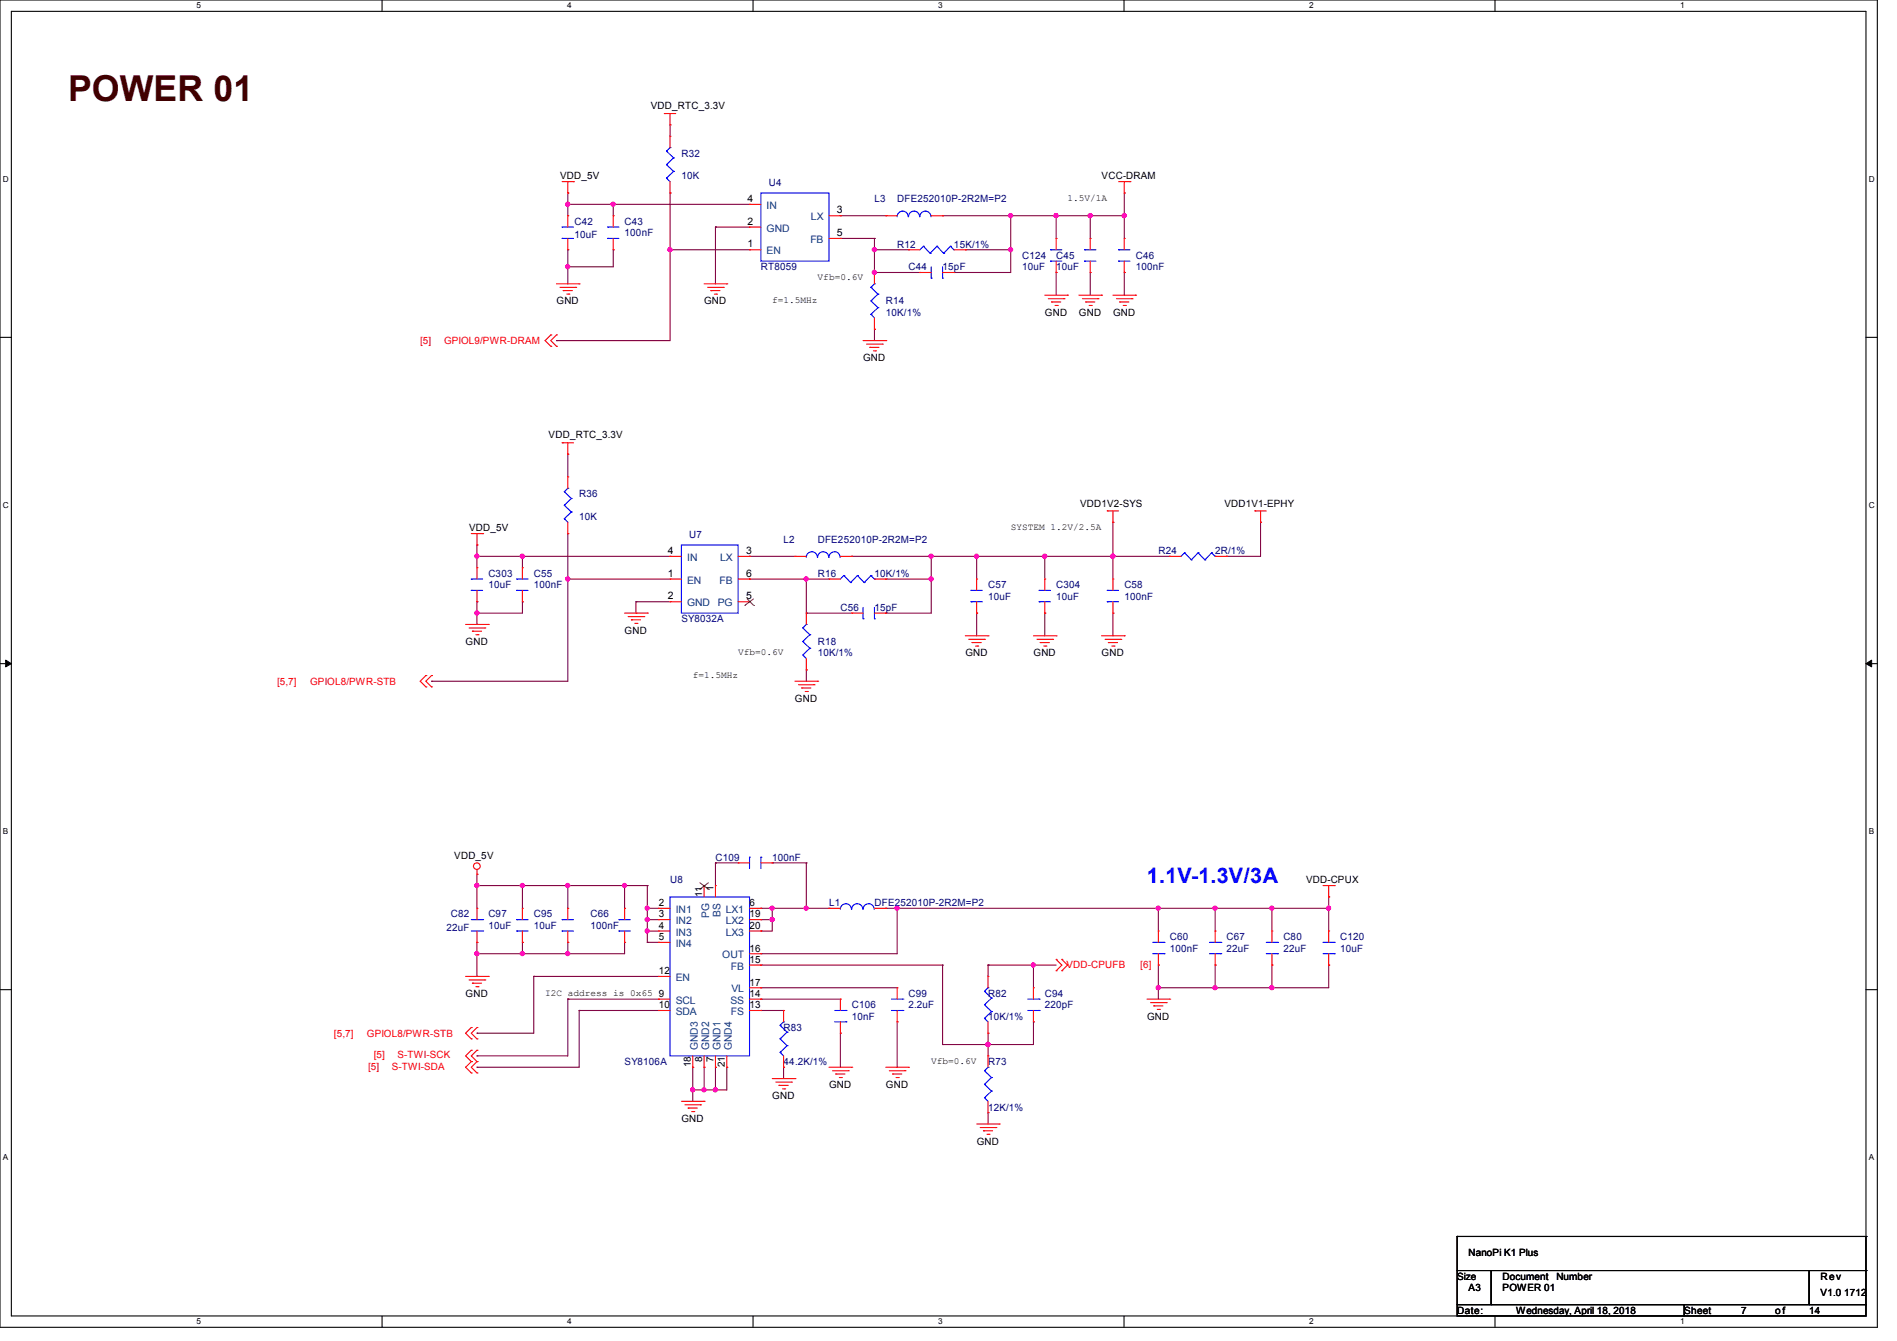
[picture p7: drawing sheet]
<svg xmlns="http://www.w3.org/2000/svg" width="297mm" height="210mm" viewBox="0 0 297 210" stroke-linecap="round" stroke-linejoin="round" font-family="sans-serif">
<path d="M0 0h293.9v207.9h-293.9zM1.8 1.8h290.3v204.3h-290.3z" fill="none" stroke="#000" stroke-width=".17"/>
<g fill="#fff">
<path d="M30.8 .2h.7v1.4h-.7z"/>
<path d="M30.8 206.2h.7v1.4h-.7z"/>
</g>
<path d="M59.8 0v1.8M59.8 206.1v1.8" fill="none" stroke="#000" stroke-width=".17"/>
<g fill="#fff">
<path d="M88.8 .2h.7v1.4h-.7z"/>
<path d="M88.8 206.2h.7v1.4h-.7z"/>
</g>
<path d="M117.9 0v1.8M117.9 206.1v1.8" fill="none" stroke="#000" stroke-width=".17"/>
<g fill="#fff">
<path d="M146.9 .2h.7v1.4h-.7z"/>
<path d="M146.9 206.2h.7v1.4h-.7z"/>
</g>
<path d="M176 0v1.8M176 206.1v1.8" fill="none" stroke="#000" stroke-width=".17"/>
<g fill="#fff">
<path d="M205 .2h.7v1.4h-.7z"/>
<path d="M205 206.2h.7v1.4h-.7z"/>
</g>
<path d="M234.1 0v1.8M234.1 206.1v1.8" fill="none" stroke="#000" stroke-width=".17"/>
<g fill="#fff">
<path d="M263.1 .2h.6v1.4h-.6z"/>
<path d="M263.1 206.2h.6v1.4h-.6z"/>
<path d="M.5 27.3h.9v1.4h-.9z"/>
<path d="M292.6 27.3h.9v1.4h-.9z"/>
<path d="M.5 78.4h.9v1.4h-.9z"/>
<path d="M292.6 78.4h.9v1.4h-.9z"/>
</g>
<path d="M0 52.8h1.8M292.1 52.8h1.8" fill="none" stroke="#000" stroke-width=".17"/>
<g fill="#fff">
<path d="M.5 129.5h.8v1.4h-.8z"/>
<path d="M292.6 129.5h.8v1.4h-.8z"/>
</g>
<path d="M0 103.9h1.8M292.1 103.9h1.8" fill="none" stroke="#000" stroke-width=".17"/>
<path d="M.9 103.4l.9 .5-.9 .5zM292.1 103.9l.9-.5v1z" fill="#000" stroke="#000" stroke-width=".16"/>
<g fill="#fff">
<path d="M.5 180.5h.8v1.4h-.8z"/>
<path d="M292.6 180.5h.8v1.4h-.8z"/>
</g>
<g fill="none" stroke="#000" stroke-width=".17">
<path d="M0 155h1.8M292.1 155h1.8M228.1 199h5.4v5.3h-5.4zM228.1 193.6h.1M228.1 193.6v5.4M228.1 193.6h64M233.5 199h49.8v5.3h-49.8zM283.3 199h8.8v5.3h-8.8zM292.1 193.6h.1M292.1 199h.1M292.1 193.6v5.4M228.1 204.3h35.6v1.8h-35.6z"/>
<path d="M263.7 204.3h28.4v1.8h-28.4z"/>
</g>
<g fill="none" stroke="#800040" stroke-width=".17">
<path d="M104.9 19.6h.1M104.9 19.6v1.7M88.9 32h.1M88.9 39.1h.1M88.9 30.2h.1M88.9 30.2v3.6M88.9 39.1v5.3M88.9 32h28.4M96 39.1h.1M96 32h.1M96 32v1.8M96 39.1v2.7h-7.1"/>
<path d="M104.9 39.1h.1M104.9 30.2h.1M104.9 39.1h12.4M104.9 30.2v23.1h-17.8M112 35.6h.1M112 35.6h5.3M112 35.6v8.8M131.6 33.8h.1M131.6 37.3h.1M131.6 33.8h7.1M131.6 37.3h5.3M136.9 39.1h.1"/>
<path d="M136.9 37.3h.1M136.9 39.1h5.3M136.9 37.3v5.4M147.6 33.8h.1M147.6 33.8h28.4M151.1 39.1h.1M151.1 39.1h7.1M158.2 39.1h.1M158.2 33.8h.1M158.2 33.8v8.9h-8.8M165.4 33.8h.1M165.4 33.8v3.5"/>
<path d="M170.7 33.8h.1M170.7 33.8v3.5M176 33.8h.1M176 30.2h.1M176 30.2v7.1M87.1 53.3h.1M88.9 41.8h.1M136.9 51.6h.1M136.9 42.7h.1M136.9 51.6v1.7M136.9 42.7h7.1M149.4 42.7h.1"/>
<path d="M165.4 42.7h.1M165.4 42.7v3.5M170.7 42.7h.1M170.7 42.7v3.5M176 42.7h.1M176 42.7v3.5M88.9 71.1h.1M88.9 71.1v3.6M74.7 96h.1M74.7 85.3h.1M74.7 94.2h.1M74.7 87.1h.1"/>
<path d="M74.7 85.3v3.6M74.7 94.2v3.6M74.7 87.1h30.2M81.8 94.2h.1M81.8 87.1h.1M81.8 87.1v1.8M81.8 94.2v1.8h-7.1M88.9 90.7h.1M88.9 83.6h.1M88.9 83.6v23.1h-21.3M88.9 90.7h16M99.6 94.2h.1"/>
<path d="M99.6 96h.1M99.6 94.2h5.3M99.6 94.2v1.8M117.3 87.1h.1M117.3 90.7h.1M117.3 87.1h7.2M117.3 90.7h12.5M126.2 90.7h.1M126.2 96h.1M126.2 96h7.1M126.2 90.7v5.3M133.3 87.1h.1"/>
<path d="M133.3 87.1h49.8M138.7 90.7h.1M138.7 96h.1M138.7 90.7h7.1M145.8 87.1h.1M145.8 90.7h.1M145.8 87.1v8.9h-7.1M152.9 87.1h.1M152.9 96h.1M152.9 87.1v3.6M152.9 96v3.6M163.6 87.1h.1"/>
<path d="M163.6 96h.1M163.6 87.1v3.6M163.6 96v3.6M174.2 87.1h.1M174.2 96h.1M174.2 81.8h.1M174.2 81.8v8.9M174.2 96v3.6M192 87.1h.1M197.4 81.8h.1M197.4 81.8v5.3h-5.4M67.6 106.7h.1"/>
<path d="M126.2 104.9h.1M126.2 104.9v1.8M74.7 138.7h.1M74.7 136.9h.1M74.7 136.9v5.3M74.7 138.7h26.6M81.8 138.7h.1M81.8 138.7v3.5M88.9 138.7h.1M88.9 138.7v3.5M97.8 138.7h.1M97.8 138.7v3.5"/>
<path d="M101.3 138.7h.1M101.3 138.7v8.9M112 135.1h.1M112 135.1v3.6M112 135.1h3.6M120.9 135.1h.1M120.9 135.1h5.3M126.2 135.1h.1M126.2 135.1v7.1M74.7 147.6h.1M74.7 149.4h.1M74.7 147.6v5.3"/>
<path d="M81.8 147.6h.1M81.8 149.4h.1M81.8 147.6v1.8M83.6 152.9h.1M83.6 152.9v8.9h-8.9M83.6 152.9h19.5M88.9 147.6h.1M88.9 156.5h.1M88.9 149.4h.1M88.9 147.6v1.8M88.9 156.5v8.9h-14.2M88.9 156.5h14.2"/>
<path d="M90.7 158.2h.1M90.7 158.2v8.9h-16M90.7 158.2h12.4M97.8 147.6h.1M97.8 147.6v1.8h-23.1M101.3 144h.1M101.3 142.2h.1M101.3 145.8h.1M101.3 147.6h.1M101.3 142.2h1.8M101.3 144h1.8M101.3 145.8h1.8"/>
<path d="M101.3 147.6h1.8M119.1 151.1h.1M119.1 142.2h.1M119.1 144h.1M119.1 145.8h.1M119.1 149.4h.1M119.1 154.7h.1M119.1 156.5h.1M119.1 158.2h.1M119.1 142.2h10.7M119.1 154.7h21.4M119.1 151.1h28.5"/>
<path d="M119.1 144h1.8M119.1 158.2h3.6M119.1 156.5h12.5M120.9 142.2h.1M120.9 144h.1M120.9 142.2v3.6h-1.8M126.2 142.2h.1M138.7 142.2h.1M138.7 142.2h69.3M140.5 142.2h.1M140.5 142.2v7.2h-21.4M147.6 151.1h.1"/>
<path d="M147.6 151.1v12.5M154.7 151.1h.1M154.7 151.1v1.8M154.7 151.1h10.7M161.8 151.1h.1M161.8 151.1v3.6M181.4 154.7h.1M181.4 142.2h.1M181.4 151.1h.1M181.4 142.2v3.6M181.4 151.1v5.4M190.2 151.1h.1"/>
<path d="M190.2 142.2h.1M190.2 154.7h.1M190.2 142.2v3.6M190.2 151.1v3.6M199.1 142.2h.1M199.1 151.1h.1M199.1 154.7h.1M199.1 142.2v3.6M199.1 151.1v3.6M208 140.5h.1M208 142.2h.1M208 151.1h.1"/>
<path d="M208 151.1v3.6h-26.6M208 140.5v5.3M74.7 161.8h.1M74.7 165.4h.1M74.7 167.1h.1M108.5 167.1h.1M108.5 170.7h.1M108.5 167.1v5.4M110.2 170.7h.1M110.2 167.1h.1M110.2 167.1v3.6M112 170.7h.1"/>
<path d="M112 167.1h.1M112 167.1v3.6M113.8 167.1h.1M113.8 167.1v3.6h-5.3M122.7 167.1h.1M122.7 167.1v1.8M131.6 161.8h.1M131.6 161.8v5.3M140.5 160h.1M140.5 160v7.1M147.6 163.6h.1M154.7 174.2h.1"/>
<path d="M154.7 163.6h.1M154.7 161.8h.1M154.7 161.8v3.6M154.7 174.2v1.8M161.8 160h.1M161.8 160v3.6h-14.2"/>
</g>
<g fill="#f0f" stroke="#f0f" stroke-width=".17">
<circle cx="88.9" cy="41.8" r=".32"/>
<circle cx="88.9" cy="32" r=".32"/>
<circle cx="176" cy="33.8" r=".32"/>
<circle cx="170.7" cy="33.8" r=".32"/>
<circle cx="136.9" cy="39.1" r=".32"/>
<circle cx="136.9" cy="42.7" r=".32"/>
<circle cx="158.2" cy="39.1" r=".32"/>
<circle cx="74.7" cy="96" r=".32"/>
<circle cx="163.6" cy="87.1" r=".32"/>
<circle cx="152.9" cy="87.1" r=".32"/>
<circle cx="126.2" cy="90.7" r=".32"/>
<circle cx="145.8" cy="90.7" r=".32"/>
<circle cx="158.2" cy="33.8" r=".32"/>
<circle cx="104.9" cy="39.1" r=".32"/>
<circle cx="145.8" cy="87.1" r=".32"/>
<circle cx="88.9" cy="90.7" r=".32"/>
<circle cx="174.2" cy="87.1" r=".32"/>
<circle cx="96" cy="32" r=".32"/>
<circle cx="81.8" cy="87.1" r=".32"/>
<circle cx="74.7" cy="87.1" r=".32"/>
<circle cx="190.2" cy="154.7" r=".32"/>
<circle cx="181.3" cy="154.7" r=".32"/>
<circle cx="154.7" cy="163.6" r=".32"/>
<circle cx="161.8" cy="151.1" r=".32"/>
<circle cx="101.3" cy="142.2" r=".32"/>
<circle cx="101.3" cy="145.8" r=".32"/>
<circle cx="101.3" cy="144" r=".32"/>
<circle cx="88.9" cy="149.3" r=".32"/>
<circle cx="97.8" cy="138.7" r=".32"/>
<circle cx="88.9" cy="138.7" r=".32"/>
<circle cx="120.9" cy="144" r=".32"/>
<circle cx="120.9" cy="142.2" r=".32"/>
<circle cx="126.2" cy="142.2" r=".32"/>
<circle cx="140.4" cy="142.2" r=".32"/>
<circle cx="181.3" cy="142.2" r=".32"/>
<circle cx="199.1" cy="142.2" r=".32"/>
<circle cx="190.2" cy="142.2" r=".32"/>
<circle cx="112" cy="170.7" r=".32"/>
<circle cx="110.2" cy="170.7" r=".32"/>
<circle cx="108.4" cy="170.7" r=".32"/>
<circle cx="81.8" cy="149.3" r=".32"/>
<circle cx="74.7" cy="149.3" r=".32"/>
<circle cx="208" cy="142.2" r=".32"/>
<circle cx="199.1" cy="154.7" r=".32"/>
<circle cx="81.8" cy="138.7" r=".32"/>
<circle cx="74.7" cy="138.7" r=".32"/>
<circle cx="165.3" cy="33.8" r=".32"/>
</g>
<g fill="none" stroke="#f00" stroke-width=".17">
<path d="M104 17.8h.1M104 17.8h1.8M104.9 19.6h.1M104.9 17.8v1.8M88 28.4h1.8M88.9 30.2h.1M88.9 33.8h.1M88.9 39.1h.1M88.9 28.4v1.8M88.9 33.8v1.8M88.9 37.3v1.8M89.8 28.4h.1"/>
<path d="M96 33.8h.1M96 39.1h.1M96 33.8v1.8M96 37.3v1.8M104.9 30.2h.1M104.9 21.3h.1M104.9 21.3v1.8M104.9 28.4v1.8M117.3 39.1h.1M117.3 35.6h.1M117.3 32h.1M117.3 39.1h1.8"/>
<path d="M117.3 35.6h1.8M117.3 32h1.8M129.8 33.8h1.8M129.8 37.3h1.8M131.6 33.8h.1M131.6 37.3h.1M138.7 33.8h.1M138.7 33.8h1.8M142.2 39.1h.1M142.2 39.1h1.8M145.8 33.8h1.8M147.6 33.8h.1"/>
<path d="M149.4 39.1h1.7M151.1 39.1h.1M165.4 37.3h.1M165.4 37.3v1.8M170.7 37.3h.1M170.7 37.3v1.8M175.1 28.4h1.8M176 30.2h.1M176 37.3h.1M176 28.4v1.8M176 37.3v1.8M176.9 28.4h.1"/>
<path d="M86.2 54.2h.1M86.2 52.5h.1M86.2 52.5l-.9 .8 .9 .9M87.1 54.2h.1M87.1 52.5h.1M87.1 44.4h3.6M87.1 52.5l-.9 .8 .9 .9M87.7 45h2.4M88.2 45.5h.1M88.2 45.5h1.4M88.7 46.1h.4M89.1 46.1h.1"/>
<path d="M90.1 45h.1M90.7 44.4h.1M110.2 44.4h3.6M110.8 45h2.4M111.3 45.5h.1M111.3 45.5h1.4M111.8 46.1h.4M112.2 46.1h.1M113.2 45h.1M113.8 44.4h.1M135.1 53.3h3.6M135.7 53.9h2.4"/>
<path d="M136.2 54.4h.1M136.2 54.4h1.4M136.7 54.9h.4M136.9 51.6h.1M136.9 42.7h.1M136.9 42.7v1.7M136.9 49.8v1.8M137.1 54.9h.1M138.1 53.9h.1M138.7 53.3h.1M144 42.7h.1M144 42.7h1.8"/>
<path d="M147.6 42.7h1.8M149.4 42.7h.1M163.6 46.2h3.5M164.1 46.8h2.5M164.6 47.3h.1M164.6 47.3h1.5M165.2 47.8h.3M165.4 42.7h.1M165.4 40.9v1.8M165.5 47.8h.1M166.6 46.8h.1M167.1 46.2h.1"/>
<path d="M168.9 46.2h3.6M169.5 46.8h2.4M170 47.3h.1M170 47.3h1.4M170.5 47.8h.4M170.7 42.7h.1M170.7 40.9v1.8M170.9 47.8h.1M171.9 46.8h.1M172.5 46.2h.1M174.2 46.2h3.6M174.8 46.8h2.4"/>
<path d="M175.3 47.3h.1M175.3 47.3h1.4M175.9 47.8h.3M176 42.7h.1M176 40.9v1.8M176.2 47.8h.1M177.2 46.8h.1M177.8 46.2h.1M88 69.3h.1M88 69.3h1.8M88.9 71.1h.1M88.9 74.7h.1"/>
<path d="M88.9 69.3v1.8M88.9 74.7v1.8M72.9 97.8h3.6M73.4 98.3h2.5M73.8 83.6h1.8M74 98.8h.1M74 98.8h1.4M74.5 99.4h.3M74.7 85.3h.1M74.7 88.9h.1M74.7 94.2h.1M74.7 83.6v1.7"/>
<path d="M74.7 88.9v1.8M74.7 92.5v1.7M74.8 99.4h.1M75.6 83.6h.1M75.9 98.3h.1M76.5 97.8h.1M81.8 88.9h.1M81.8 94.2h.1M81.8 88.9v1.8M81.8 92.5v1.7M88.9 83.6h.1M88.9 81.8v1.8"/>
<path d="M97.8 96h3.5M98.3 96.6h2.5M98.8 97.1h.1M98.8 97.1h1.5M99.4 97.6h.3M99.7 97.6h.1M100.8 96.6h.1M101.3 96h.1M104.9 90.7h.1M104.9 94.2h.1M104.9 87.1h.1M104.9 87.1h1.8"/>
<path d="M104.9 90.7h1.8M104.9 94.2h1.8M115.6 87.1h1.7M115.6 90.7h1.7M115.6 94.2h1.7M117.3 87.1h.1M117.3 94.2h.1M117.3 90.7h.1M124.5 87.1h.1M124.5 87.1h1.7M126.2 96h.1M126.2 96v1.8"/>
<path d="M129.8 90.7h.1M129.8 90.7h1.8M131.6 87.1h1.7M133.3 87.1h.1M133.3 96h.1M133.3 96h1.8M136.9 96h1.8M136.9 90.7h1.8M138.7 96h.1M138.7 90.7h.1M151.1 99.6h3.6M152.9 90.7h.1"/>
<path d="M152.9 96h.1M152.9 90.7v1.8M152.9 94.2v1.8M154.7 99.6h.1M161.8 99.6h3.6M163.6 90.7h.1M163.6 96h.1M163.6 90.7v1.8M163.6 94.2v1.8M165.4 99.6h.1M172.5 99.6h3.5M173.4 80h.1"/>
<path d="M173.4 80h1.7M174.2 81.8h.1M174.2 90.7h.1M174.2 96h.1M174.2 80v1.8M174.2 90.7v1.8M174.2 94.2v1.8M176 99.6h.1M183.1 87.1h.1M183.1 87.1h1.8M190.2 87.1h1.8M192 87.1h.1"/>
<path d="M196.5 80h.1M196.5 80h1.7M197.4 81.8h.1M197.4 80v1.8M66.7 107.6h.1M66.7 105.8h.1M66.7 105.8l-.9 .9 .9 .9M67.6 107.6h.1M67.6 105.8h.1M67.6 105.8l-.9 .9 .9 .9M124.5 106.7h3.5M125 107.2h2.5"/>
<path d="M125.5 107.7h.1M125.5 107.7h1.5M126.1 108.3h.3M126.2 104.9h.1M126.2 103.1v1.8M126.4 108.3h.1M127.5 107.2h.1M128 106.7h.1M151.7 100.1h2.4M152.2 100.6h.1M152.2 100.6h1.4M152.7 101.2h.4"/>
<path d="M153.1 101.2h.1M154.1 100.1h.1M162.3 100.1h2.5M162.9 100.6h.1M162.9 100.6h1.4M163.4 101.2h.3M163.7 101.2h.1M164.8 100.1h.1M173 100.1h2.5M173.5 100.6h.1M173.5 100.6h1.5M174.1 101.2h.3"/>
<path d="M174.4 101.2h.1M175.5 100.1h.1M74.7 136.9h.1M74.7 136.2v.7M110.2 138.7h.1M110.2 138.7v1.8M112 138.7h.1M112 138.7v1.8M115.6 135.1h.1M115.6 135.1h1.7M119.1 135.1h1.8M120.9 135.1h.1"/>
<path d="M207.1 138.7h1.8M208 138.7v1.8M208.9 138.7h.1M72.9 152.9h3.6M73.4 153.5h2.5M74 154h.1M74 154h1.4M74.5 154.5h.3M74.7 142.2h.1M74.7 147.6h.1M74.7 142.2v1.8M74.7 145.8v1.8"/>
<path d="M74.8 154.5h.1M75.9 153.5h.1M76.5 152.9h.1M81.8 142.2h.1M81.8 147.6h.1M81.8 142.2v1.8M81.8 145.8v1.8M88.9 142.2h.1M88.9 147.6h.1M88.9 142.2v1.8M88.9 145.8v1.8M97.8 142.2h.1"/>
<path d="M97.8 147.6h.1M97.8 142.2v1.8M97.8 145.8v1.8M103.1 142.2h.1M103.1 144h.1M103.1 145.8h.1M103.1 147.6h.1M103.1 156.5h.1M103.1 158.2h.1M103.1 152.9h.1M103.1 152.9h1.8M103.1 156.5h1.8"/>
<path d="M103.1 142.2h1.8M103.1 144h1.8M103.1 145.8h1.8M103.1 147.6h1.8M103.1 158.2h1.8M117.3 156.5h1.8M117.3 142.2h1.8M117.3 144h1.8M117.3 145.8h1.8M117.3 158.2h1.8M117.3 151.1h1.8M117.3 149.4h1.8"/>
<path d="M117.3 154.7h1.8M119.1 142.2h.1M119.1 144h.1M119.1 145.8h.1M119.1 158.2h.1M119.1 156.5h.1M119.1 151.1h.1M119.1 149.4h.1M119.1 154.7h.1M122.7 158.2h.1M122.7 158.2v1.8M129.8 142.2h.1"/>
<path d="M129.8 142.2h1.8M131.6 156.5h.1M131.6 156.5v1.7M136.9 142.2h1.8M138.7 142.2h.1M140.5 154.7h.1M140.5 154.7v1.8M140.5 158.2v1.8M154.7 152.9h.1M154.7 152.9v1.8M161.8 154.7h.1M161.8 154.7v1.8"/>
<path d="M161.8 158.2v1.8M165.4 150.2h.1M165.4 152h.1M165.4 150.2l.8 .9-.8 .9M166.2 150.2h.1M166.2 152h.1M166.2 150.2l.9 .9-.9 .9M179.6 156.5h3.5M180.1 157h2.5M180.6 157.5h.1M180.6 157.5h1.5M181.2 158.1h.3"/>
<path d="M181.4 151.1h.1M181.4 145.8h.1M181.4 145.8v1.8M181.4 149.4v1.7M181.5 158.1h.1M182.6 157h.1M183.1 156.5h.1M190.2 151.1h.1M190.2 145.8h.1M190.2 145.8v1.8M190.2 149.4v1.7M199.1 151.1h.1"/>
<path d="M199.1 145.8h.1M199.1 145.8v1.8M199.1 149.4v1.7M208 140.5h.1M208 151.1h.1M208 145.8h.1M208 145.8v1.8M208 149.4v1.7M73.8 162.7h.1M73.8 160.9h.1M73.8 168h.1M73.8 166.2h.1"/>
<path d="M73.8 164.5h.1M73.8 160.9l-.9 .9 .9 .9M73.8 166.2l-.9 .9 .9 .9M73.8 164.5l-.9 .9 .9 .8M74.7 162.7h.1M74.7 160.9h.1M74.7 168h.1M74.7 166.2h.1M74.7 164.5h.1M74.7 160.9l-.9 .9 .9 .9M74.7 166.2l-.9 .9 .9 .9M74.7 164.5l-.9 .9 .9 .8"/>
<path d="M106.7 172.5h3.5M107.2 173h2.5M107.7 173.5h.1M107.7 173.5h1.5M108.3 174.1h.3M108.5 167.1h.1M108.5 165.4v1.7M108.6 174.1h.1M109.7 173h.1M110.2 172.5h.1M110.2 167.1h.1M110.2 165.4v1.7"/>
<path d="M112 167.1h.1M112 165.4v1.7M113.8 167.1h.1M113.8 165.4v1.7M120.9 168.9h3.6M121.5 169.5h2.4M122 170h.1M122 170h1.4M122.5 170.5h.4M122.7 167.1h.1M122.7 165.4v1.7M122.9 170.5h.1"/>
<path d="M123.9 169.5h.1M124.5 168.9h.1M129.8 167.1h3.5M130.3 167.7h2.5M130.9 168.2h.1M130.9 168.2h1.4M131.4 168.7h.3M131.6 161.8h.1M131.6 160v1.8M131.7 168.7h.1M132.8 167.7h.1M133.3 167.1h.1"/>
<path d="M138.7 167.1h3.5M139.2 167.7h2.5M139.7 168.2h.1M139.7 168.2h1.5M140.3 168.7h.3M140.5 160h.1M140.6 168.7h.1M141.7 167.7h.1M142.2 167.1h.1M152.9 176h3.6M153.5 176.6h2.4M154 177.1h.1"/>
<path d="M154 177.1h1.4M154.5 177.6h.4M154.7 161.8h.1M154.7 174.2h.1M154.7 165.4h.1M154.7 160v1.8M154.7 165.4v1.7M154.7 172.5v1.7M154.9 177.6h.1M155.9 176.6h.1M156.5 176h.1M161.8 160h.1"/>
<circle cx="74.7" cy="135.6" r=".52"/>
</g>
<g fill="none" stroke="#00f" stroke-width=".17">
<path d="M88 35.6h.1M88 37.3h.1M88 35.6h1.8M88 37.3h1.8M95.1 35.6h.1M95.1 37.3h.1M95.1 35.6h1.8M95.1 37.3h1.8M104.4 27.9h.1M104.4 25.8h.1M104.4 23.7h.1M104.4 27.9l.5 .5"/>
<path d="M104.4 25.8l1.1 1M104.4 23.7l1.1 1M104.9 23.1h.1M104.9 23.1l-.5 .6M105.5 26.8h.1M105.5 24.7h.1M105.5 26.8l-1.1 1.1M105.5 24.7l-1.1 1.1M119.1 30.2h10.7v10.7h-10.7zM140.5 34a.87 .87 0 0 1 .8-.9 .87 .87 0 0 1 .9 .9M142.2 34a.87 .87 0 0 1 .9-.9 .87 .87 0 0 1 .9 .9M144 34a.87 .87 0 0 1 .9-.9 .87 .87 0 0 1 .9 .9"/>
<path d="M144.6 38.6h.1M144.6 38.6l-.6 .5M144.6 38.6l1 1.1M145.6 39.7h.1M146.7 38.6h.1M146.7 38.6l-1.1 1.1M146.7 38.6l1 1.1M147.7 39.7h.1M148.8 38.6h.1M148.8 38.6l-1.1 1.1M148.8 38.6l.6 .5M149.4 39.1h.1"/>
<path d="M164.5 39.1h.1M164.5 39.1h1.7M169.8 39.1h.1M169.8 39.1h1.8M175.1 39.1h.1M175.1 39.1h1.8M136.4 49.2h.1M136.4 47.1h.1M136.4 45h.1M136.4 49.2l.5 .6M136.4 47.1l1.1 1.1M136.4 45l1.1 1.1"/>
<path d="M136.9 44.4h.1M136.9 44.4l-.5 .6M137.5 48.2h.1M137.5 46.1h.1M137.5 48.2l-1.1 1M137.5 46.1l-1.1 1M145.8 43.6h.1M145.8 41.8v1.8M147.6 43.6h.1M147.6 41.8v1.8M164.5 40.9h.1M164.5 40.9h1.7"/>
<path d="M169.8 40.9h.1M169.8 40.9h1.8M175.1 40.9h.1M175.1 40.9h1.8M88.3 79.1h.1M88.3 77h.1M88.3 79.1l1.2 1.1M88.3 77l1.2 1.1M88.9 76.5h.1M88.9 76.5l-.6 .5M89.5 78.1h.1M89.5 78.1l-1.2 1"/>
<path d="M73.8 90.7h.1M73.8 92.5h.1M73.8 90.7h1.8M73.8 92.5h1.8M80.9 90.7h.1M80.9 92.5h.1M80.9 90.7h1.8M80.9 92.5h1.8M88.3 81.2h.1M88.3 81.2l.6 .6M89.5 80.2h.1M89.5 80.2l-1.2 1"/>
<path d="M106.7 85.3h8.9v10.7h-8.9zM125.7 98.3h.1M125.7 98.3l1.1 1.1M126.2 87.3a.87 .87 0 0 1 .9-.9 .87 .87 0 0 1 .9 .9M126.2 97.8h.1M126.2 97.8l-.5 .5M126.8 99.4h.1M126.8 99.4l-1.1 1.1M128 87.3a.87 .87 0 0 1 .9-.9 .87 .87 0 0 1 .9 .9M129.8 87.3a.87 .87 0 0 1 .9-.9 .87 .87 0 0 1 .8 .9M132.1 90.1h.1M132.1 90.1l-.5 .6"/>
<path d="M132.1 90.1l1.1 1.1M133.2 91.2h.1M134.2 90.1h.1M134.2 90.1l-1 1.1M134.2 90.1l1.1 1.1M135.1 96.9h.1M135.1 95.1v1.8M135.3 91.2h.1M136.4 90.1h.1M136.4 90.1l-1.1 1.1M136.4 90.1l.5 .6M136.9 96.9h.1"/>
<path d="M136.9 90.7h.1M136.9 95.1v1.8M152 92.5h.1M152 94.2h.1M152 92.5h1.8M152 94.2h1.8M162.7 92.5h.1M162.7 94.2h.1M162.7 92.5h1.8M162.7 94.2h1.8M173.4 92.5h.1M173.4 94.2h.1"/>
<path d="M173.4 92.5h1.7M173.4 94.2h1.7M185.5 86.6h.1M185.5 86.6l-.6 .5M185.5 86.6l1 1.1M186.5 87.7h.1M187.6 86.6h.1M187.6 86.6l-1.1 1.1M187.6 86.6l1 1.1M188.6 87.7h.1M189.7 86.6h.1M189.7 86.6l-1.1 1.1"/>
<path d="M189.7 86.6l.5 .5M190.2 87.1h.1M125.7 102.6h.1M125.7 100.5h.1M125.7 102.6l.5 .5M125.7 100.5l1.1 1M126.8 101.5h.1M126.8 101.5l-1.1 1.1M117.3 134.2h.1M117.3 134.2v1.8M119.1 134.2h.1M119.1 134.2v1.8"/>
<path d="M73.8 144h1.8M73.8 145.8h1.8M75.6 144h.1M75.6 145.8h.1M80.9 144h.1M80.9 145.8h.1M80.9 144h1.8M80.9 145.8h1.8M88 144h.1M88 145.8h.1M88 144h1.8M88 145.8h1.8"/>
<path d="M96.9 144h.1M96.9 145.8h.1M96.9 144h1.8M96.9 145.8h1.8M104.9 140.5h12.4v24.9h-12.4zM130.7 158.2h1.8M131.6 142.4a.87 .87 0 0 1 .8-.9 .87 .87 0 0 1 .9 .9M132.5 158.2h.1M133.3 142.4a.87 .87 0 0 1 .9-.9 .87 .87 0 0 1 .9 .9M135.1 142.4a.87 .87 0 0 1 .9-.9 .87 .87 0 0 1 .9 .9M139.6 158.2h1.8M139.6 156.5h1.8"/>
<path d="M141.4 158.2h.1M141.4 156.5h.1M154.1 159.5h.1M154.1 157.4h.1M154.1 155.2h.1M154.1 159.5l.6 .5M154.1 157.4l1.1 1M154.1 155.2l1.1 1.1M154.7 154.7h.1M154.7 154.7l-.6 .5M155.2 158.4h.1M155.2 156.3h.1"/>
<path d="M155.2 158.4l-1.1 1.1M155.2 156.3l-1.1 1.1M160.9 158.2h1.8M160.9 156.5h1.8M162.7 158.2h.1M162.7 156.5h.1M180.5 149.4h1.7M180.5 147.6h1.7M182.2 149.4h.1M182.2 147.6h.1M189.4 149.4h1.7M189.4 147.6h1.7"/>
<path d="M191.1 149.4h.1M191.1 147.6h.1M198.2 149.4h1.8M198.2 147.6h1.8M200 149.4h.1M200 147.6h.1M207.1 149.4h1.8M207.1 147.6h1.8M208.9 149.4h.1M208.9 147.6h.1M122.1 164.8h.1M122.1 162.7h.1"/>
<path d="M122.1 160.6h.1M122.1 164.8l.6 .6M122.1 162.7l1.1 1M122.1 160.6l1.1 1M122.7 160h.1M122.7 160l-.6 .6M123.2 163.7h.1M123.2 161.6h.1M123.2 163.7l-1.1 1.1M123.2 161.6l-1.1 1.1M130.7 160h1.8M132.5 160h.1"/>
<path d="M154.1 171.9h.1M154.1 169.8h.1M154.1 167.7h.1M154.1 171.9l.6 .6M154.1 169.8l1.1 1.1M154.1 167.7l1.1 1M154.7 167.1h.1M154.7 167.1l-.6 .6M155.2 170.9h.1M155.2 168.7h.1M155.2 170.9l-1.1 1M155.2 168.7l-1.1 1.1"/>
</g>
<path d="M116.6 94.8h.1M116.9 93.8l1.1 1M118 94.8h.1M118 93.8l-1.4 1M109.5 139.3h.1M109.5 138.2l1.4 1.1M110.9 139.3h.1M110.9 138.2l-1.4 1.1" fill="none" stroke="#804000" stroke-width=".16"/>
<text font-size="5.6" fill="#400000" x="10.7" y="15.8">POWER 01</text>
<text font-size="3.3" fill="#00f" x="179.6" y="138.3">1.1V-1.3V/3A</text>
<g font-size="1.6">
<text x="101.9" y="17.1">VDD_RTC_3.3V</text>
<text x="87.7" y="28.1">VDD_5V</text>
<text x="172.5" y="28.1">VCC-DRAM</text>
<text x="117" y="35.2">2</text>
<text x="117" y="31.6">4</text>
<text x="131" y="33.4">3</text>
<text x="117" y="38.7">1</text>
<text x="131" y="37">5</text>
<text x="87.1" y="47.7">GND</text>
<text x="110.2" y="47.7">GND</text>
<text x="163.6" y="49.4">GND</text>
<text x="168.9" y="49.4">GND</text>
<text x="174.3" y="49.4">GND</text>
<text x="135.1" y="56.6">GND</text>
<text x="85.9" y="68.7">VDD_RTC_3.3V</text>
<text x="73.5" y="83.2">VDD_5V</text>
<text x="169.1" y="79.3">VDD1V2-SYS</text>
<text x="191.7" y="79.3">VDD1V1-EPHY</text>
<text x="104.6" y="86.7">4</text>
<text x="116.8" y="86.7">3</text>
<text x="104.6" y="90.3">1</text>
<text x="104.6" y="93.9">2</text>
<text x="116.8" y="93.9">5</text>
<text x="116.8" y="90.3">6</text>
<text x="72.9" y="101">GND</text>
<text x="97.8" y="99.2">GND</text>
<text x="151.1" y="102.8">GND</text>
<text x="161.8" y="102.8">GND</text>
<text x="172.5" y="102.8">GND</text>
<text x="124.5" y="109.9">GND</text>
<text x="71.1" y="134.5">VDD_5V</text>
<text x="103.1" y="141.9">2</text>
<text x="103.1" y="143.7">3</text>
<text x="117.4" y="141.9">6</text>
<text x="117.4" y="143.7">19</text>
<text x="204.5" y="138.3">VDD-CPUX</text>
<text x="103.1" y="145.5">4</text>
<text x="103.1" y="147.2">5</text>
<text x="117.4" y="145.5">20</text>
<text x="117.4" y="149">16</text>
<text x="103.1" y="152.6">12</text>
<text x="117.4" y="150.8">15</text>
<text x="117.4" y="154.3">17</text>
<text x="72.9" y="156.1">GND</text>
<text x="103.1" y="156.1">9</text>
<text x="103.1" y="157.9">10</text>
<text x="117.4" y="157.9">13</text>
<text x="117.4" y="156.1">14</text>
<text x="179.6" y="159.7">GND</text>
<text x="120.9" y="172.1">GND</text>
<text x="129.8" y="170.3">GND</text>
<text x="138.7" y="170.3">GND</text>
<text x="106.7" y="175.7">GND</text>
<text x="152.9" y="179.2">GND</text>
<text x="229.9" y="196.7">NanoPi K1 Plus</text>
<text x="228.1" y="200.4">Size</text>
<text x="229.9" y="202.2">A3</text>
<text x="235.2" y="200.4">Document</text>
<text x="235.3" y="202.2">POWER 01</text>
<text x="243.7" y="200.4">Number</text>
<text x="285" y="200.4">Rev</text>
<text x="285" y="202.9">V1.0 1712</text>
<text x="228.1" y="205.7">Date:</text>
<text x="237.4" y="205.7">Wednesday, April 18, 2018</text>
<text x="263.7" y="205.7">Sheet</text>
<text x="272.6" y="205.7">7</text>
<text x="277.9" y="205.7">o f</text>
<text x="283.3" y="205.7">14</text>
</g>
<g font-size="1.6" fill="#000080">
<text x="106.7" y="24.6">R32</text>
<text x="106.7" y="28.1">10K</text>
<text x="120.4" y="29.2">U4</text>
<text x="90" y="35.2">C42</text>
<text x="97.8" y="35.2">C43</text>
<text x="136.9" y="31.7">L3</text>
<text x="140.5" y="31.7">DFE252010P-2R2M=P2</text>
<text x="90" y="37.3">10uF</text>
<text x="97.8" y="37">100nF</text>
<text x="140.5" y="38.8">R12</text>
<text x="149.4" y="38.8">15K/1%</text>
<text x="160" y="40.6">C124</text>
<text x="165.4" y="40.6">C45</text>
<text x="177.8" y="40.6">C46</text>
<text x="119.1" y="42.3">RT8059</text>
<text x="138.7" y="47.7">R14</text>
<text x="142.2" y="42.3">C44</text>
<text x="147.6" y="42.3">15pF</text>
<text x="160" y="42.3">10uF</text>
<text x="165.4" y="42.3">10uF</text>
<text x="177.8" y="42.3">100nF</text>
<text x="138.7" y="49.4">10K/1%</text>
<text x="90.7" y="77.9">R36</text>
<text x="90.7" y="81.4">10K</text>
<text x="107.9" y="84.3">U7</text>
<text x="122.7" y="85">L2</text>
<text x="128" y="85">DFE252010P-2R2M=P2</text>
<text x="181.4" y="86.8">R24</text>
<text x="190.3" y="86.8">2R/1%</text>
<text x="76.5" y="90.3">C303</text>
<text x="76.5" y="92.1">10uF</text>
<text x="83.6" y="90.3">C55</text>
<text x="83.6" y="92.1">100nF</text>
<text x="128" y="90.3">R16</text>
<text x="131.6" y="95.7">C56</text>
<text x="136.9" y="95.7">15pF</text>
<text x="136.9" y="90.3">10K/1%</text>
<text x="154.7" y="92.1">C57</text>
<text x="154.7" y="93.9">10uF</text>
<text x="165.4" y="92.1">C304</text>
<text x="165.4" y="93.9">10uF</text>
<text x="176" y="92.1">C58</text>
<text x="176" y="93.9">100nF</text>
<text x="106.7" y="97.5">SY8032A</text>
<text x="128" y="101">R18</text>
<text x="128" y="102.8">10K/1%</text>
<text x="112" y="134.8">C109</text>
<text x="120.9" y="134.8">100nF</text>
<text x="70.6" y="143.7">C82</text>
<text x="76.5" y="143.7">C97</text>
<text x="83.6" y="143.7">C95</text>
<text x="92.5" y="143.7">C66</text>
<text x="104.9" y="138.3">U8</text>
<text x="129.8" y="141.9">L1</text>
<text x="136.9" y="141.9">DFE252010P-2R2M=P2</text>
<text x="69.9" y="145.8">22uF</text>
<text x="76.5" y="145.5">10uF</text>
<text x="83.6" y="145.5">10uF</text>
<text x="92.5" y="145.5">100nF</text>
<text x="183.1" y="147.2">C60</text>
<text x="183.1" y="149">100nF</text>
<text x="192" y="147.2">C67</text>
<text x="192" y="149">22uF</text>
<text x="200.9" y="147.2">C80</text>
<text x="200.9" y="149">22uF</text>
<text x="209.8" y="147.2">C120</text>
<text x="209.8" y="149">10uF</text>
<text x="122.7" y="161.5">R83</text>
<text x="133.4" y="157.9">C106</text>
<text x="133.4" y="159.7">10nF</text>
<text x="142.2" y="156.1">C99</text>
<text x="142.2" y="157.9">2.2uF</text>
<text x="154.7" y="156.1">R82</text>
<text x="154.7" y="159.7">10K/1%</text>
<text x="163.6" y="156.1">C94</text>
<text x="163.6" y="157.9">220pF</text>
<text x="97.8" y="166.8">SY8106A</text>
<text x="122.7" y="166.8">44.2K/1%</text>
<text x="154.7" y="166.8">R73</text>
<text x="154.7" y="173.9">12K/1%</text>
</g>
<g font-size="1.6" fill="#004080">
<text x="120" y="32.7">IN</text>
<text x="127" y="34.5">LX</text>
<text x="120" y="39.8">EN</text>
<text x="120" y="36.3">GND</text>
<text x="126.9" y="38.1">FB</text>
<text x="107.6" y="87.8">IN</text>
<text x="112.7" y="87.8">LX</text>
<text x="107.6" y="91.4">EN</text>
<text x="107.6" y="95">GND</text>
<text x="112.4" y="95">PG</text>
<text x="112.7" y="91.4">FB</text>
<text x="105.8" y="143">IN1</text>
<text x="111" y="143.7" transform="rotate(-90 111 143.7)">PG</text>
<text x="112.8" y="143.6" transform="rotate(-90 112.8 143.6)">BS</text>
<text x="113.6" y="143">LX1</text>
<text x="105.8" y="144.7">IN2</text>
<text x="105.8" y="146.5">IN3</text>
<text x="105.8" y="148.3">IN4</text>
<text x="113.6" y="144.7">LX2</text>
<text x="113.6" y="146.5">LX3</text>
<text x="105.8" y="153.6">EN</text>
<text x="113.1" y="150.1">OUT</text>
<text x="114.4" y="151.8">FB</text>
<text x="114.5" y="155.4">VL</text>
<text x="105.8" y="157.2">SCL</text>
<text x="105.8" y="159">SDA</text>
<text x="114.4" y="157.2">SS</text>
<text x="114.4" y="159">FS</text>
<text x="109.2" y="164.5" transform="rotate(-90 109.2 164.5)">GND3</text>
<text x="111" y="164.5" transform="rotate(-90 111 164.5)">GND2</text>
<text x="112.8" y="164.5" transform="rotate(-90 112.8 164.5)">GND1</text>
<text x="114.6" y="164.5" transform="rotate(-90 114.6 164.5)">GND4</text>
</g>
<g font-size="1.6" fill="#f00">
<text x="65.8" y="53.9">[5]</text>
<text x="69.5" y="53.9">GPIOL9/PWR-DRAM</text>
<text x="43.4" y="107.2">[5,7]</text>
<text x="48.6" y="107.2">GPIOL8/PWR-STB</text>
<text x="167" y="151.5">VDD-CPUFB</text>
<text x="178.5" y="151.5">[6]</text>
<text x="52.3" y="162.3">[5,7]</text>
<text x="57.5" y="162.3">GPIOL8/PWR-STB</text>
<text x="57.6" y="167.5">[5]</text>
<text x="58.5" y="165.7">[5]</text>
<text x="61.3" y="167.5">S-TWI-SDA</text>
<text x="62.2" y="165.7">S-TWI-SCK</text>
</g>
<g font-size="1.5">
<text x="167.1" y="31.5">1.5V/1A</text>
<text x="120.9" y="47.5">f=1.5MHz</text>
<text x="128" y="43.9">Vfb=0.6V</text>
<text x="158.2" y="83">SYSTEM 1.2V/2.5A</text>
<text x="108.5" y="106.1">f=1.5MHz</text>
<text x="115.6" y="102.6">Vfb=0.6V</text>
<text x="109.9" y="140.5" transform="rotate(-90 109.9 140.5)">11</text>
<text x="111.7" y="139.6" transform="rotate(-90 111.7 139.6)">1</text>
<text x="85.3" y="155.9">I2C address is 0x65</text>
<text x="108.2" y="167.1" transform="rotate(-90 108.2 167.1)">18</text>
<text x="109.9" y="166.2" transform="rotate(-90 109.9 166.2)">8</text>
<text x="111.7" y="166.2" transform="rotate(-90 111.7 166.2)">7</text>
<text x="113.5" y="167.1" transform="rotate(-90 113.5 167.1)">21</text>
<text x="145.8" y="166.6">Vfb=0.6V</text>
</g>
<g font-size="1.3">
<text x="30.8" y="1.3">5</text>
<text x="88.8" y="1.3">4</text>
<text x="146.9" y="1.3">3</text>
<text x="205" y="1.3">2</text>
<text x="263.1" y="1.3">1</text>
<text x=".5" y="28.4">D</text>
<text x="292.6" y="28.4">D</text>
<text x=".5" y="79.5">C</text>
<text x="292.6" y="79.5">C</text>
<text x=".5" y="130.6">B</text>
<text x="292.6" y="130.6">B</text>
<text x=".5" y="181.7">A</text>
<text x="292.6" y="181.7">A</text>
<text x="30.8" y="207.4">5</text>
<text x="88.8" y="207.4">4</text>
<text x="146.9" y="207.4">3</text>
<text x="205" y="207.4">2</text>
<text x="263.1" y="207.4">1</text>
</g>
</svg>
